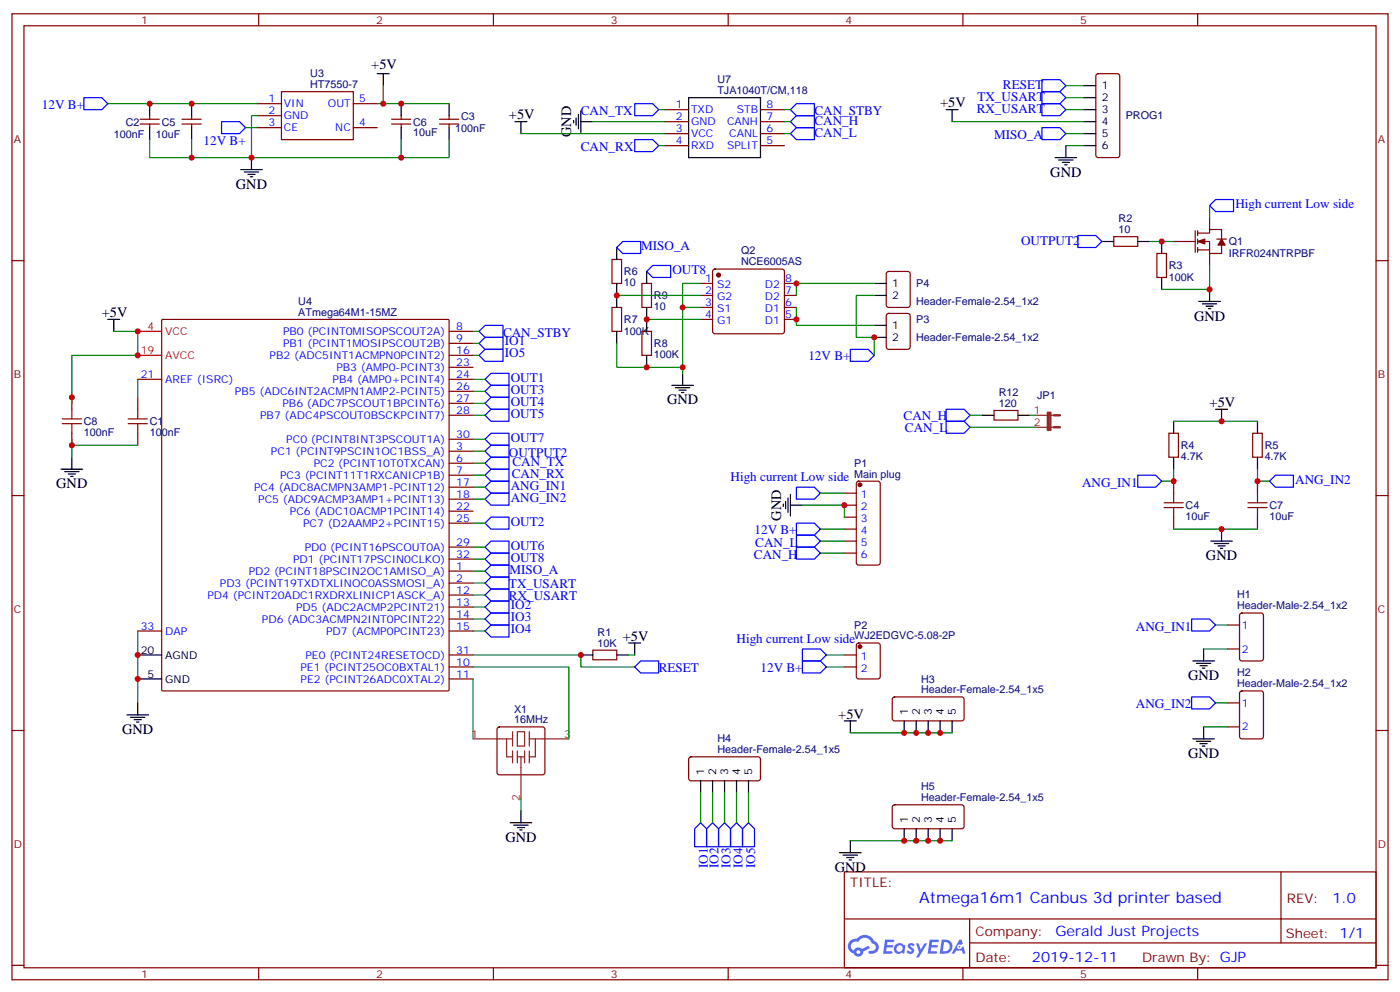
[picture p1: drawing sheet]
<svg xmlns="http://www.w3.org/2000/svg" width="412mm" height="292mm" viewBox="0 0 412 292" stroke-linecap="round" stroke-linejoin="round" font-family="sans-serif">
<g fill="none" stroke="#870000" stroke-width=".35">
<path d="M3.5 4.1h405.4v284.3h-405.4zM7.1 7.6h398.2v277.3h-398.2zM76.2 4.1v3.5M145.3 4.1v3.5M214.5 4.1v3.5M283.6 4.1v3.5M352.8 4.1v3.5M3.5 76.7h3.6M405.3 76.7h3.6M3.5 145.9h3.6M405.3 145.9h3.6M3.5 215h3.6"/>
<path d="M405.3 215h3.6M248.7 256.6h156.6v28.3h-156.6zM377.3 256.7v20.8M248.7 270.5h156.5M285.6 277.5h119.6M285.6 270.5v14.1M3.5 284.2h3.6M76.2 284.9v3.5M145.3 284.9v3.5M214.5 284.9v3.5M283.6 284.9v3.5M352.8 284.9v3.5"/>
<path d="M405.3 284.2h3.6"/>
</g>
<g fill="#5487ff">
<path d="M267.7 277.8a1.22 1.22 0 0 1 1.7 .3l-.4 .6a.47 .47 0 0 0-.3-.4 .47 .47 0 0 0-.5 .1l.1 .3a1.14 1.14 0 0 1 .8 1.7 1.14 1.14 0 0 1-1.9 0l-.2-.2 .5-.5 .7 .4a.29 .29 0 0 0 .3-.2 .29 .29 0 0 0-.2-.4 1.04 1.04 0 0 1-.6-1.7z"/>
<path d="M260.7 276.6h2.4l.3 .2-.2 .5h-1.8l-.1 .9h1.5l.3 .3-.3 .4h-1.6l-.2 1.1 1.7 .1 .2 .3-.2 .3h-2.6z"/>
<path d="M273.8 276.6h2.4l.3 .2-.1 .5h-1.8l-.2 .9h1.6l.3 .3-.4 .4h-1.6l-.1 1.1 1.7 .1 .2 .3-.2 .3h-2.6z"/>
<path d="M282.6 276.6h.7l.3 1.2-.6 .3a.69 .69 0 0 0-1 .3 .69 .69 0 0 0 .4 1 .69 .69 0 0 0 .9-.6l.5-.3 .6 2.2h-.8l-.2-.9h-1.8l-.5 .9h-.8z"/>
<path d="M269.8 277.7h.8l.6 1.8 1.1-1.8h.9l-2.6 4.1h-.8l.9-1.5z"/>
<path d="M277.4 276.6l-.6 4.1h1.3a2.11 2.11 0 0 0 2.5-2.1 2.11 2.11 0 0 0-2.5-2zM278.1 277.3a1.39 1.39 0 0 1 1.7 1.4 1.39 1.39 0 0 1-1.8 1.3h-.3z"/>
<path d="M263.7 278.2a1.54 1.54 0 0 0-.1 2.1 1.54 1.54 0 0 0 2.2 .2l.6 .2 .3-2.3-.2-.2-.4-.1a1.49 1.49 0 0 0-2.4 .1zM264 279.2a.94 .94 0 0 1 1.8 0 .94 .94 0 0 1-1.8 0z"/>
<path d="M250.4 276.9a2.18 2.18 0 0 0 1.1 3.8 1.44 1.44 0 0 0 1.6 .9 1.44 1.44 0 0 0 1.2-1.5l2-1-.5-.7-1.9 .9a1.47 1.47 0 0 0-2.4 .5 1.39 1.39 0 0 1-.7-2 1.39 1.39 0 0 1 2-.4 2.12 2.12 0 0 1 2.2-1.3 2.12 2.12 0 0 1 1.9 1.6 1.14 1.14 0 0 1 1.1 1.5 1.14 1.14 0 0 1-1.7 .7 .43 .43 0 0 0-.5 .3 .43 .43 0 0 0 .4 .5 1.98 1.98 0 0 0 2.5-1.2 1.98 1.98 0 0 0-1.2-2.5 3.1 3.1 0 0 0-5.3-.7l-.9 .1zM252.3 280.2a.55 .55 0 0 1 1.1 0 .55 .55 0 0 1-1.1 0z"/>
<circle cx="282.6" cy="278.7" r=".26"/>
</g>
<g fill="none" stroke="#870000" stroke-width=".35">
<path d="M41.3 36.5h5.6M41.3 35.1h5.6M44.1 34v1.1M44.1 36.5v1.1M53.6 36.5h5.7M53.6 35.1h5.7M56.4 34v1.1M56.4 36.5v1.1M75.8 30.5h7.1M75.8 34h7.1M75.8 37.6h7.1M82.9 27h21.2v14.1h-21.2z"/>
<path d="M104.1 30.5h7M104.1 37.6h7M115.4 36.5h5.6M115.4 35.1h5.6M118.2 34v1.1M118.2 36.5v1.1M129.5 36.5h5.6M129.5 35.1h5.6M132.3 34v1.1M132.3 36.5v1.1M195.8 32.3h7M195.8 35.8h7"/>
<path d="M195.8 39.3h7M224 32.3h7.1M224 35.8h7.1M224 39.3h7.1M323 21.9l.5-.2h5.6l.7 .4v23.6l-.4 .6-5.9 .1-.7-.5v-23.5zM195.8 42.9h7M224 42.9h7.1M180.3 76.4h2.8v7h-2.8zM210.1 79.4l.5-.2h19.8l.5 .2 .2 .5v17.6l-.3 .5-.4 .2h-19.8l-.5-.2-.2-.5v-17.6zM328.1 69.7h7v2.8h-7zM340.8 74.6h2.8v7.1h-2.8zM345.7 71.1h6.4"/>
<path d="M352.1 67.9v6.4M352.8 68.6h3.5v-1h3.5v2.8M352.8 71.1h3.5v3.5h3.5v-2.5M352.8 73.6h3.5M352.8 67.9v1.4M352.8 70.4v1.4M352.8 72.8v1.5M356.3 64v3.6M356.3 74.6v3.5M358.4 70.4h2.8M47.7 94.2l.3-.2h83.9l.3 .2 .1 108.8-.2 .3-84.1 .1-.3-.2zM132.3 97.5h7"/>
<path d="M180.3 90.5h2.8v7h-2.8zM189.1 97.5h2.8v7.1h-2.8zM189.1 83.4h2.8v7.1h-2.8zM206.4 83.4h3.5M206.4 87h3.5M206.4 90.5h3.5M206.4 94h3.5M231.1 83.4h3.5M231.1 87h3.5M231.1 90.5h3.5M231.1 94h3.5M261.3 92.5l.5-.2h5.6l.7 .4v9.4l-.5 .7h-5.8l-.7-.4v-9.4z"/>
<path d="M261.3 80.1l.5-.2h5.6l.7 .4v9.5l-.5 .6-5.8 .1-.7-.5v-9.4zM21.2 116.9v3.6M40.6 111.7h7M40.6 116.9v3.6M132.3 101.1h7M132.3 104.6h7M132.3 111.7h7M132.3 108.1h7M132.3 115.2h7M132.3 118.7h7M21.2 127.5v3.6M40.6 127.5v3.6"/>
<path d="M132.3 129.3h7M132.3 136.3h7M132.3 139.9h7M132.3 122.2h7M132.3 132.8h7M292.8 120.8h7.1v2.8h-7.1zM344.3 127.5h2.8v7.1h-2.8zM369 127.5h2.8v7.1h-2.8zM132.3 143.4h7M132.3 146.9h7M132.3 154h7M132.3 150.5h7"/>
<path d="M248.7 145.2h3.5M248.7 148.7h3.5M248.7 152.2h3.5M248.7 155.8h3.5M248.7 159.3h3.5M252.5 141.8l.4-.2h5.7l.6 .5 .1 23.5-.5 .7h-5.9l-.6-.4-.1-23.6zM345.7 141.6v3.6M345.7 152.2v3.6M370.4 141.6v3.6M370.4 152.2v3.6M132.3 161h7M132.3 164.6h7"/>
<path d="M132.3 168.1h7M132.3 171.6h7M132.3 175.2h7M132.3 178.7h7M248.7 162.8h3.5M40.6 185.7h7M132.3 192.8h7M132.3 196.3h7M132.3 199.8h7M132.3 182.2h7M132.3 185.7h7M174.6 191.4h7.1v2.8h-7.1z"/>
<path d="M248.7 192.8h3.5M248.7 196.3h3.5M252.5 189.5l.4-.2h5.7l.6 .4 .1 9.4-.5 .7h-5.9l-.6-.4-.1-9.4zM361.6 184h3.5M361.6 191h3.5M365.4 180.7l.4-.3h5.7l.6 .5 .1 13-.5 .6-5.9 .1-.6-.5-.1-12.9zM146.6 214.2l.5-.2h12.7l.5 .2 .2 .5v12.7l-.2 .5-.5 .2h-12.7l-.5-.3-.2-.4v-12.7zM263.1 205.3l.4-.2 20.1 .1 .4 .6-.1 6-.6 .4-20-.1-.5-.6v-5.7zM361.6 206.9h3.5M361.6 214h3.5M365.4 203.6l.4-.2h5.7l.6 .4 .1 13-.5 .6-5.9 .1-.6-.5-.1-12.9zM203.1 223l.5-.2h20l.4 .7-.1 5.9-.6 .4h-20l-.5-.7v-5.6z"/>
<path d="M263.1 237.1l.4-.2h20.1l.4 .7-.1 5.9-.6 .4h-20l-.5-.7v-5.6z"/>
</g>
<g fill="none" stroke="#000" stroke-width=".35">
<path d="M44.1 30.5v3.5M44.1 37.6v3.5M56.4 30.5v3.5M56.4 37.6v3.5M111.1 21.7h3.6M112.9 21.7v3.5M118.2 30.5v3.5M118.2 37.6v3.5M132.3 30.5v3.5M132.3 37.6v3.5M151.7 35.8h3.5M153.5 35.8v3.5"/>
<path d="M169 35.5v.7M169.7 34.7v2.2M170.4 33.7v4.2M171.1 35.8h3.5M171.1 32.6v6.4M202.8 28.8h21.2v17.6h-21.2zM278.7 32.3h3.5M280.5 32.3v3.5M319.3 25.2h3.5M319.3 28.8h3.5M319.3 32.3h3.5M319.3 35.8h3.5"/>
<path d="M319.3 39.3h3.5M70.9 49.9h6.4M72 50.6h4.2M73 51.3h2.1M73.7 52h.7M74.1 46.4v3.5M310.8 46.4h6.3M311.9 47.1h4.2M312.9 47.8h2.1M313.6 48.5h.7M314 42.9v3.5M319.3 42.9h3.5"/>
<path d="M181.7 72.8v3.6M190.5 79.9v3.5M324.6 71.1h3.5M335.1 71.1h3.6M342.2 71.1v3.5M31.7 94h3.6M33.5 94v3.5M181.7 83.4v7.1M181.7 97.5v3.6M190.5 90.5v7M257.5 95.8h3.6M257.5 99.3h3.6"/>
<path d="M257.5 83.4h3.6M257.5 87h3.6M342.2 81.7v3.5M353.1 88.7h6.4M354.2 89.4h4.2M355.2 90.1h2.2M356 90.8h.7M356.3 85.2v3.5M190.5 104.6v3.5M197.9 113.4h6.4M199 114.1h4.2M200 114.8h2.1"/>
<path d="M200.7 115.5h.7M201.1 109.9v3.5M18 138.1h6.3M19 138.8h4.3M20.1 139.5h2.1M21.2 134.6v3.5M289.3 122.2h3.5M299.9 122.2h3.5M345.7 124v3.5M345.7 134.6v3.5M358.1 120.5h3.5M359.8 120.5v3.5"/>
<path d="M370.4 124v3.5M370.4 134.6v3.5M20.8 140.2h.7M230.7 148.3v.7M231.4 147.6v2.2M232.1 146.6v4.2M232.8 148.7h3.6M232.8 145.5v6.4M356.7 159.3h6.3M357.7 160h4.2M359.8 155.8v3.5M358.8 160.7h2.1"/>
<path d="M359.5 161.4h.7M40.6 192.8h7M40.6 199.8h7M171.1 192.8h3.5M181.7 192.8h3.5M185.2 189.3h3.5M187 189.3v3.5M351.4 194.6h6.3M352.4 195.3h4.3M353.5 196h2.1M354.2 196.7h.7M354.5 191v3.6"/>
<path d="M37.4 210.4h6.3M38.5 211.1h4.2M39.5 211.8h2.1M40.2 212.5h.7M40.6 206.9v3.5M248.7 212.2h3.5M250.5 212.2v3.5M266.3 212.2v3.5M269.9 212.2v3.5M273.4 212.2v3.5M276.9 212.2v3.5M280.5 212.2v3.5"/>
<path d="M351.4 217.5h6.3M352.4 218.2h4.3M353.5 218.9h2.1M354.2 219.6h.7M354.5 214v3.5M153.5 238.7v3.5M206.4 229.8v3.6M209.9 229.8v3.6M213.4 229.8v3.6M217 229.8v3.6M220.5 229.8v3.6M150.3 242.2h6.3"/>
<path d="M151.3 242.9h4.3M152.4 243.6h2.1M153.1 244.3h.7M247.3 251h6.3M248.4 251.7h4.2M249.4 252.4h2.1M250.1 253.1h.7M250.5 247.5v3.5M266.3 243.9v3.6M269.9 243.9v3.6M273.4 243.9v3.6M276.9 243.9v3.6"/>
<path d="M280.5 243.9v3.6"/>
</g>
<g fill="none" stroke="#8c2424" stroke-width=".35">
<path d="M305.2 122.2h5.2M305.2 125.8h5.2M139.3 217.5h11.7M149.2 217.5v5.3h1.8M151 215.4v4.2M152.4 215.4h2.1v4.2h-2.1zM155.9 215.4v4.2M155.9 217.5h11.7M157.7 217.5v5.3h-1.8M151 221v3.5M152.4 221v3.5M152.4 222.8h2.1"/>
<path d="M153.5 222.8v12.3M154.5 221v3.5M155.9 221v3.5"/>
</g>
<path d="M40.6 97.5h7M40.6 104.6h7" fill="none" stroke="#f00" stroke-width=".35"/>
<g fill="#870000" stroke="#870000" stroke-width=".35">
<path d="M352.8 71.1l2.1-.7v1.4z"/>
<path d="M359.8 70.4l1.1 1.7h-2.1z"/>
<circle cx="211.7" cy="81" r=".53"/>
<circle cx="253.3" cy="190.3" r=".53"/>
<circle cx="253.3" cy="142.7" r=".53"/>
</g>
<g fill="none" stroke="#a10000" stroke-width=".35">
<path d="M18.3 124.7h5.7M18.3 123.3h5.7M21.2 120.5v2.8M21.2 124.7v2.8M37.7 124.7h5.7M37.7 123.3h5.7M40.6 120.5v2.8M40.6 124.7v2.8M342.9 149.4h5.6M342.9 148h5.6M345.7 145.2v2.8M345.7 149.4v2.8"/>
<path d="M367.6 149.4h5.6M367.6 148h5.6M370.4 145.2v2.8M370.4 149.4v2.8"/>
</g>
<path d="M308.7 121.5h.7v5h-.7zM310.4 122.2h1.8M310.4 125.8h1.8" fill="none" stroke="#8c2424" stroke-width=".71"/>
<g fill="none" stroke="#00f" stroke-width=".35">
<path d="M24.7 28.8h5.3l1.7 1.7-1.7 1.8h-5.3zM65.3 35.8h5.3l1.7 1.8-1.7 1.7h-5.3zM187 30.5h5.3l1.7 1.8-1.7 1.7h-5.3zM232.8 39.3l1.8-1.7h5.3v3.5h-5.3zM232.8 35.8l1.8-1.8h5.3v3.6h-5.3zM232.8 32.3l1.8-1.8h5.3v3.5h-5.3zM306.9 37.6h5.3l1.8 1.7-1.8 1.8h-5.3zM306.9 30.5h5.3l1.8 1.8-1.8 1.7h-5.3zM306.9 27h5.3l1.8 1.8-1.8 1.7h-5.3zM306.9 23.5h5.3l1.8 1.7-1.8 1.8h-5.3zM187 41.1h5.3l1.7 1.8-1.7 1.7h-5.3zM183.4 71.1h5.3v3.5h-5.3l-1.7-1.8z"/>
<path d="M190.5 79.9l1.8-1.8h5.3v3.6h-5.3zM317.5 69.3h5.3l1.8 1.8-1.8 1.7h-5.3zM356.3 60.5l1.8-1.8h5.3v3.6h-5.3zM141.1 97.5l1.8-1.7h5.3v3.5h-5.3zM141.1 101.1l1.8-1.8h5.3v3.5h-5.3zM141.1 104.6l1.8-1.8h5.3v3.6h-5.3zM142.9 118.7l1.7-1.8h5.3v3.6h-5.3zM142.9 115.2l1.7-1.8h5.3v3.5h-5.3zM142.9 111.7l1.7-1.8h5.3v3.5h-5.3zM250.5 102.8h5.3l1.7 1.8-1.7 1.8h-5.3zM142.9 132.8l1.7-1.7h5.3v3.5h-5.3zM142.9 139.9l1.7-1.8h5.3v3.5h-5.3z"/>
<path d="M142.9 136.3l1.7-1.7h5.3v3.5h-5.3zM142.9 129.3l1.7-1.8h5.3v3.6h-5.3zM142.9 122.2l1.7-1.7h5.3v3.5h-5.3zM278.7 120.5h5.3l1.8 1.7-1.8 1.8h-5.3zM278.7 124h5.3l1.8 1.8-1.8 1.7h-5.3zM335.1 139.9h5.3l1.8 1.7-1.8 1.8h-5.3zM142.9 154l1.7-1.8h5.3v3.6h-5.3zM142.9 143.4l1.7-1.8h5.3v3.6h-5.3zM142.9 146.9l1.7-1.7h5.3v3.5h-5.3zM234.6 154h5.3l1.8 1.8-1.8 1.7h-5.3zM234.6 143.4h5.3l1.8 1.8-1.8 1.7h-5.3zM234.6 157.5h5.3l1.8 1.8-1.8 1.7h-5.3z"/>
<path d="M373.9 141.6l1.8-1.7h5.3v3.5h-5.3zM142.9 168.1l1.7-1.8h5.3v3.6h-5.3zM142.9 171.6l1.7-1.7h5.3v3.5h-5.3zM142.9 164.6l1.7-1.8h5.3v3.5h-5.3zM142.9 161l1.7-1.7h5.3v3.5h-5.3zM142.9 178.7l1.7-1.8h5.3v3.5h-5.3zM144.6 173.4h5.3v3.5h-5.3l-1.7-1.7zM234.6 161h5.3l1.8 1.8-1.8 1.8h-5.3zM142.9 182.2l1.7-1.8h5.3v3.6h-5.3zM142.9 185.7l1.7-1.7h5.3v3.5h-5.3zM187 196.3l1.7-1.7h5.3v3.5h-5.3zM236.4 191h5.3l1.7 1.8-1.7 1.8h-5.3z"/>
<path d="M236.4 194.6h5.3l1.7 1.7-1.7 1.8h-5.3zM351 182.2h5.3l1.8 1.8-1.8 1.7h-5.3zM351 205.1h5.3l1.8 1.8-1.8 1.8h-5.3zM206.4 242.2l1.7 1.7v5.3h-3.5v-5.3zM209.9 242.2l1.8 1.7v5.3h-3.6v-5.3zM213.4 242.2l1.8 1.7v5.3h-3.5v-5.3zM217 242.2l1.7 1.7v5.3h-3.5v-5.3zM220.5 242.2l1.7 1.7v5.3h-3.5v-5.3z"/>
</g>
<g fill="none" stroke="#008700" stroke-width=".35">
<path d="M31.7 30.5h44.1M72.3 37.6h3.5M75.8 34h-1.7v12.4h44.1v-5.3M112.9 25.2v5.3h-1.8M112.9 30.5h19.4M153.5 39.3h42.3M174.6 35.8h21.2M194 32.3h1.8M231.1 39.3h1.7M231.1 35.8h1.7M231.1 32.3h1.7M280.5 35.8h38.8"/>
<path d="M314 39.3h5.3M314 32.3h5.3M314 28.8h5.3M314 25.2h5.3M44.1 41.1v5.3h12.3M56.4 41.1v5.3h17.7M132.3 41.1v5.3h-14.1M194 42.9h1.8M314 42.9h5.3M338.7 71.1h7M356.3 78.1v7.1h-14.1M356.3 60.5v3.5"/>
<path d="M33.5 97.5h7.1v7.1h-19.4v14.1M139.3 97.5h1.8M181.7 87h24.7M190.5 94h15.9M206.4 90.5h-5.3v19.4M206.4 83.4h-5.3v7.1M234.6 90.5v5.3h22.9M257.5 83.4h-22.9v3.6M257.5 87h-5.3v12.3h5.3v5.3M40.6 111.7v5.2M139.3 111.7h3.6M139.3 115.2h3.6"/>
<path d="M139.3 118.7h3.6M139.3 101.1h1.8M139.3 104.6h1.8M181.7 101.1v7h19.4M21.2 129.3v5.3M21.2 131.1h19.4M139.3 132.8h3.6M139.3 129.3h3.6M139.3 139.9h3.6M139.3 136.3h3.6M139.3 122.2h3.6M285.8 122.2h3.5"/>
<path d="M285.8 125.8h19.4M303.4 122.2h1.8M345.7 138.1v3.5h-3.5M345.7 124h24.7M370.4 138.1v3.5h3.5M139.3 154h3.6M139.3 143.4h3.6M139.3 146.9h3.6M236.4 148.7h12.3v3.5M241.7 155.8h7M241.7 145.2h7M241.7 159.3h7"/>
<path d="M345.7 155.8h24.7M139.3 164.6h3.6M139.3 161h3.6M139.3 168.1h3.6M139.3 175.2h3.6M139.3 171.6h3.6M139.3 178.7h3.6M241.7 162.8h7M40.6 185.7v21.2M139.3 192.8h31.8v3.5h15.9M139.3 196.3h28.3v21.2M139.3 199.8v17.7"/>
<path d="M139.3 182.2h3.6M139.3 185.7h3.6M185.2 192.8h1.8M243.4 192.8h5.3M243.4 196.3h5.3M354.5 191h7.1M358.1 184h3.5M250.5 215.7h30M354.5 214h7.1M358.1 206.9h3.5M153.5 235.1v3.6M206.4 233.4v8.8"/>
<path d="M209.9 233.4v8.8M213.4 233.4v8.8M217 233.4v8.8M220.5 233.4v8.8M250.5 247.5h30"/>
</g>
<g fill="#c00">
<circle cx="21.2" cy="116.9" r=".88"/>
<circle cx="21.2" cy="131.1" r=".88"/>
<circle cx="190.5" cy="94" r=".88"/>
<circle cx="190.5" cy="108.1" r=".88"/>
<circle cx="359.8" cy="124" r=".88"/>
<circle cx="359.8" cy="155.8" r=".88"/>
<circle cx="342.2" cy="71.1" r=".88"/>
<circle cx="171.1" cy="192.8" r=".88"/>
<circle cx="40.6" cy="199.8" r=".88"/>
<circle cx="40.6" cy="192.8" r=".88"/>
<circle cx="40.6" cy="97.5" r=".88"/>
<circle cx="40.6" cy="104.6" r=".88"/>
<circle cx="118.2" cy="46.4" r=".88"/>
<circle cx="118.2" cy="30.5" r=".88"/>
<circle cx="56.4" cy="46.4" r=".88"/>
<circle cx="74.1" cy="46.4" r=".88"/>
<circle cx="56.4" cy="30.5" r=".88"/>
<circle cx="112.9" cy="30.5" r=".88"/>
<circle cx="44.1" cy="30.5" r=".88"/>
<circle cx="356.3" cy="85.2" r=".88"/>
<circle cx="201.1" cy="90.5" r=".88"/>
<circle cx="201.1" cy="108.1" r=".88"/>
<circle cx="181.7" cy="87" r=".88"/>
<circle cx="345.7" cy="141.6" r=".88"/>
<circle cx="370.4" cy="141.6" r=".88"/>
<circle cx="248.7" cy="148.7" r=".88"/>
<circle cx="234.6" cy="83.4" r=".88"/>
<circle cx="234.6" cy="94" r=".88"/>
<circle cx="257.5" cy="99.3" r=".88"/>
<circle cx="266.3" cy="215.7" r=".88"/>
<circle cx="269.9" cy="215.7" r=".88"/>
<circle cx="273.4" cy="215.7" r=".88"/>
<circle cx="276.9" cy="215.7" r=".88"/>
<circle cx="266.3" cy="247.5" r=".88"/>
<circle cx="269.9" cy="247.5" r=".88"/>
<circle cx="273.4" cy="247.5" r=".88"/>
<circle cx="276.9" cy="247.5" r=".88"/>
</g>
<text font-size="4.6" fill="#00f" x="270.8" y="265.7">Atmega16m1 Canbus 3d printer based</text>
<g font-size="4.2">
<text x="109.4" y="20.2">+5V</text>
<text x="149.9" y="35.1">+5V</text>
<text x="276.9" y="31.6">+5V</text>
<text x="168.3" y="40.4" transform="rotate(-90 168.3 40.4)">GND</text>
<text x="309.4" y="52">GND</text>
<text x="69.5" y="55.6">GND</text>
<text x="30" y="93.3">+5V</text>
<text x="351.7" y="94.4">GND</text>
<text x="196.5" y="119.1">GND</text>
<text x="356.3" y="119.8">+5V</text>
<text x="16.6" y="143.7">GND</text>
<text x="230.1" y="153.3" transform="rotate(-90 230.1 153.3)">GND</text>
<text x="355.2" y="164.9">GND</text>
<text x="183.4" y="188.6">+5V</text>
<text x="350" y="200.2">GND</text>
<text x="36" y="216">GND</text>
<text x="246.9" y="211.5">+5V</text>
<text x="350" y="223.1">GND</text>
<text x="148.9" y="247.8">GND</text>
<text x="245.9" y="256.6">GND</text>
</g>
<g font-size="4.2" fill="#00f">
<text x="392.5" y="265.9">1.0</text>
<text x="310.9" y="275.5">Gerald Just Projects</text>
<text x="304" y="283.3">2019-12-11</text>
</g>
<g font-size="3.9" fill="#00f">
<text x="287.9" y="29.6">TX_USART</text>
<text x="295.4" y="26.3">RESET</text>
<text x="12.4" y="32">12V B+</text>
<text x="171.1" y="33.9">CAN_TX</text>
<text x="239.9" y="33.9">CAN_STBY</text>
<text x="287.7" y="33.2">RX_USART</text>
<text x="239.9" y="40.4">CAN_L</text>
<text x="239.9" y="36.8">CAN_H</text>
<text x="292.8" y="41">MISO_A</text>
<text x="60" y="42.6">12V B+</text>
<text x="171.1" y="44.5">CAN_RX</text>
<text x="363.9" y="61.2">High current Low side</text>
<text x="188.9" y="73.7">MISO_A</text>
<text x="300.8" y="72.1">OUTPUT2</text>
<text x="198.1" y="80.8">OUT8</text>
<text x="148.2" y="99.1">CAN_STBY</text>
<text x="148.7" y="101.7">IO1</text>
<text x="148.7" y="105.2">IO5</text>
<text x="238.1" y="106.1">12V B+</text>
<text x="150.5" y="112.5">OUT1</text>
<text x="150.5" y="119.6">OUT4</text>
<text x="150.5" y="116.1">OUT3</text>
<text x="150.5" y="123.1">OUT5</text>
<text x="266.2" y="123.7">CAN_H</text>
<text x="150.5" y="130.2">OUT7</text>
<text x="266.6" y="127.2">CAN_L</text>
<text x="149.9" y="134.4">OUTPUT2</text>
<text x="151" y="137.3">CAN_TX</text>
<text x="150.8" y="140.8">CAN_RX</text>
<text x="215.2" y="141.5">High current Low side</text>
<text x="318.7" y="143.4">ANG_IN1</text>
<text x="381.5" y="142.4">ANG_IN2</text>
<text x="150.5" y="144.1">ANG_IN1</text>
<text x="150.5" y="147.6">ANG_IN2</text>
<text x="150.5" y="154.9">OUT2</text>
<text x="150.5" y="161.9">OUT6</text>
<text x="222.3" y="157.2">12V B+</text>
<text x="222.5" y="161">CAN_L</text>
<text x="150.5" y="165.5">OUT8</text>
<text x="222.1" y="164.5">CAN_H</text>
<text x="149.9" y="173.2">TX_USART</text>
<text x="150" y="169">MISO_A</text>
<text x="149.9" y="176.7">RX_USART</text>
<text x="150.5" y="179.3">IO2</text>
<text x="150.5" y="182.8">IO3</text>
<text x="334.6" y="185.8">ANG_IN1</text>
<text x="150.5" y="186.3">IO4</text>
<text x="217" y="189.1">High current Low side</text>
<text x="194" y="197.9">RESET</text>
<text x="224" y="197.8">12V B+</text>
<text x="334.6" y="208.5">ANG_IN2</text>
<text x="208.5" y="255.6" transform="rotate(-90 208.5 255.6)">IO1</text>
<text x="211.7" y="255.6" transform="rotate(-90 211.7 255.6)">IO2</text>
<text x="215.2" y="255.6" transform="rotate(-90 215.2 255.6)">IO3</text>
<text x="218.7" y="255.6" transform="rotate(-90 218.7 255.6)">IO4</text>
<text x="222.4" y="255.6" transform="rotate(-90 222.4 255.6)">IO5</text>
</g>
<g font-size="3.9" fill="#800">
<text x="250.5" y="261.2">TITLE:</text>
<text x="379.1" y="265.9">REV:</text>
<text x="287.4" y="275.4">Company:</text>
<text x="378.7" y="276">Sheet: 1/1</text>
<text x="287.4" y="283.1">Date:</text>
<text x="336.4" y="283.2">Drawn By: GJP</text>
</g>
<g font-size="3.2" fill="#800">
<text x="41.6" y="7.1">1</text>
<text x="110.8" y="7.1">2</text>
<text x="179.9" y="7.1">3</text>
<text x="249.1" y="7.1">4</text>
<text x="318.2" y="7.1">5</text>
<text x="4.1" y="42.2">A</text>
<text x="405.9" y="42.2">A</text>
<text x="4.1" y="111.3">B</text>
<text x="405.9" y="111.3">B</text>
<text x="4.1" y="180.4">C</text>
<text x="405.9" y="180.4">C</text>
<text x="4.1" y="249.6">D</text>
<text x="405.9" y="249.6">D</text>
<text x="41.6" y="287.9">1</text>
<text x="110.8" y="287.9">2</text>
<text x="179.9" y="287.9">3</text>
<text x="249.1" y="287.9">4</text>
<text x="318.2" y="287.9">5</text>
</g>
<g font-size="3.2" fill="#000080">
<text x="91.4" y="22.8">U3</text>
<text x="91.4" y="25.9">HT7550-7</text>
<text x="211.3" y="27.7">TJA1040T/CM,118</text>
<text x="211.3" y="24.5">U7</text>
<text x="135.8" y="35.3">C3</text>
<text x="331.6" y="35.1">PROG1</text>
<text x="33.5" y="40.6">100nF</text>
<text x="37" y="37">C2</text>
<text x="45.9" y="40.6">10uF</text>
<text x="47.6" y="37">C5</text>
<text x="121.7" y="40">10uF</text>
<text x="121.7" y="37">C6</text>
<text x="134.1" y="38.8">100nF</text>
<text x="329.5" y="65.3">R2</text>
<text x="329.5" y="68.6">10</text>
<text x="218.3" y="74.8">Q2</text>
<text x="361.9" y="75.5">IRFR024NTRPBF</text>
<text x="361.9" y="72.2">Q1</text>
<text x="183.8" y="81">R6</text>
<text x="218.3" y="78.1">NCE6005AS</text>
<text x="344.3" y="82.6">100K</text>
<text x="344.3" y="79.2">R3</text>
<text x="87.9" y="89.9">U4</text>
<text x="183.8" y="84.1">10</text>
<text x="192.6" y="88.1">R9</text>
<text x="269.9" y="89.9">Header-Female-2.54_1x2</text>
<text x="269.9" y="84.6">P4</text>
<text x="87.9" y="93">ATmega64M1-15MZ</text>
<text x="183.8" y="95.1">R7</text>
<text x="192.6" y="91.2">10</text>
<text x="269.9" y="95.2">P3</text>
<text x="183.8" y="98.5">100K</text>
<text x="269.9" y="100.5">Header-Female-2.54_1x2</text>
<text x="192.6" y="105.5">100K</text>
<text x="192.6" y="102.2">R8</text>
<text x="294.2" y="119.8">120</text>
<text x="294.2" y="116.6">R12</text>
<text x="305.5" y="117.3">JP1</text>
<text x="24.7" y="125.2">C8</text>
<text x="44.1" y="125.2">C1</text>
<text x="24.7" y="128.4">100nF</text>
<text x="44.1" y="128.4">100nF</text>
<text x="251.6" y="137.5">P1</text>
<text x="347.8" y="135.3">4.7K</text>
<text x="347.8" y="132.1">R4</text>
<text x="372.5" y="135.3">4.7K</text>
<text x="372.5" y="132.1">R5</text>
<text x="251.6" y="140.6">Main plug</text>
<text x="349.3" y="149.8">C4</text>
<text x="373.9" y="149.8">C7</text>
<text x="349.2" y="152.9">10uF</text>
<text x="373.9" y="152.9">10uF</text>
<text x="364.4" y="179.4">Header-Male-2.54_1x2</text>
<text x="364.4" y="176.1">H1</text>
<text x="251.6" y="185.1">P2</text>
<text x="176" y="190.3">10K</text>
<text x="176.1" y="187.1">R1</text>
<text x="251.6" y="188.2">WJ2EDGVC-5.08-2P</text>
<text x="271.3" y="200.9">H3</text>
<text x="364.4" y="202.3">Header-Male-2.54_1x2</text>
<text x="364.4" y="199.1">H2</text>
<text x="151.4" y="209.7">X1</text>
<text x="271.3" y="204.1">Header-Female-2.54_1x5</text>
<text x="151.4" y="212.9">16MHz</text>
<text x="211.3" y="221.7">Header-Female-2.54_1x5</text>
<text x="211.3" y="218.5">H4</text>
<text x="271.3" y="232.7">H5</text>
<text x="271.3" y="235.8">Header-Female-2.54_1x5</text>
</g>
<g font-size="3.2">
<text x="324.6" y="26.3">1</text>
<text x="324.6" y="29.8">2</text>
<text x="324.6" y="33.3">3</text>
<text x="324.6" y="36.9">4</text>
<text x="324.6" y="40.4">5</text>
<text x="324.6" y="43.9">6</text>
<text x="262.8" y="84.5">1</text>
<text x="262.8" y="88">2</text>
<text x="262.8" y="96.8">1</text>
<text x="262.8" y="100.4">2</text>
<text x="41.5" y="192.4">20</text>
<text x="48.7" y="193.9">AGND</text>
<text x="43.5" y="199.5">5</text>
<text x="48.7" y="200.9">GND</text>
<text x="267.4" y="210.4" transform="rotate(-90 267.4 210.4)">1</text>
<text x="270.9" y="210.4" transform="rotate(-90 270.9 210.4)">2</text>
<text x="274.5" y="210.4" transform="rotate(-90 274.5 210.4)">3</text>
<text x="278" y="210.4" transform="rotate(-90 278 210.4)">4</text>
<text x="281.5" y="210.4" transform="rotate(-90 281.5 210.4)">5</text>
<text x="207.4" y="228.1" transform="rotate(-90 207.4 228.1)">1</text>
<text x="211" y="228.1" transform="rotate(-90 211 228.1)">2</text>
<text x="214.5" y="228.1" transform="rotate(-90 214.5 228.1)">3</text>
<text x="218" y="228.1" transform="rotate(-90 218 228.1)">4</text>
<text x="221.5" y="228.1" transform="rotate(-90 221.5 228.1)">5</text>
<text x="267.4" y="242.2" transform="rotate(-90 267.4 242.2)">1</text>
<text x="270.9" y="242.2" transform="rotate(-90 270.9 242.2)">2</text>
<text x="274.5" y="242.2" transform="rotate(-90 274.5 242.2)">3</text>
<text x="278" y="242.2" transform="rotate(-90 278 242.2)">4</text>
<text x="281.5" y="242.2" transform="rotate(-90 281.5 242.2)">5</text>
</g>
<g font-size="3.2" fill="#00f">
<text x="79.1" y="30.2">1</text>
<text x="79.1" y="33.7">2</text>
<text x="83.6" y="31.6">VIN</text>
<text x="83.6" y="35.1">GND</text>
<text x="96.6" y="31.6">OUT</text>
<text x="105.8" y="30.2">5</text>
<text x="199.1" y="31.9">1</text>
<text x="199.1" y="35.5">2</text>
<text x="203.6" y="33.3">TXD</text>
<text x="217" y="33.3">STB</text>
<text x="225.8" y="35.5">7</text>
<text x="225.8" y="31.9">8</text>
<text x="79.1" y="37.2">3</text>
<text x="83.6" y="38.6">CE</text>
<text x="98.8" y="38.6">NC</text>
<text x="105.8" y="37.2">4</text>
<text x="199.1" y="39">3</text>
<text x="203.6" y="36.9">GND</text>
<text x="203.6" y="40.4">VCC</text>
<text x="214.2" y="36.9">CANH</text>
<text x="214.8" y="40.4">CANL</text>
<text x="225.8" y="39">6</text>
<text x="199.1" y="42.5">4</text>
<text x="203.6" y="43.9">RXD</text>
<text x="214.2" y="43.9">SPLIT</text>
<text x="225.8" y="42.5">5</text>
<text x="207.7" y="83.1">1</text>
<text x="231.2" y="83.1">8</text>
<text x="207.7" y="86.6">2</text>
<text x="211.2" y="84.8">S2</text>
<text x="211.2" y="88.4">G2</text>
<text x="225.3" y="88.4">D2</text>
<text x="225.3" y="84.8">D2</text>
<text x="231.2" y="86.6">7</text>
<text x="207.7" y="90.1">3</text>
<text x="207.7" y="93.7">4</text>
<text x="211.2" y="91.9">S1</text>
<text x="211.2" y="95.4">G1</text>
<text x="225.3" y="95.4">D1</text>
<text x="225.3" y="91.9">D1</text>
<text x="231.2" y="93.7">5</text>
<text x="231.2" y="90.1">6</text>
<text x="83.4" y="98.6">PB0 (PCINT0MISOPSCOUT2A)</text>
<text x="134.4" y="97.2">8</text>
<text x="134.4" y="100.7">9</text>
<text x="79.4" y="105.7">PB2 (ADC5INT1ACMPN0PCINT2)</text>
<text x="83.4" y="102.1">PB1 (PCINT1MOSIPSCOUT2B)</text>
<text x="134.4" y="104.2">16</text>
<text x="134.4" y="107.8">23</text>
<text x="41.5" y="111.3">21</text>
<text x="48.7" y="112.7">AREF (ISRC)</text>
<text x="97.9" y="112.7">PB4 (AMP0+PCINT4)</text>
<text x="99.1" y="109.2">PB3 (AMP0-PCINT3)</text>
<text x="134.4" y="111.3">24</text>
<text x="69.2" y="116.2">PB5 (ADC6INT2ACMPN1AMP2-PCINT5)</text>
<text x="83.2" y="119.8">PB6 (ADC7PSCOUT1BPCINT6)</text>
<text x="134.4" y="114.8">26</text>
<text x="134.4" y="118.4">27</text>
<text x="76.6" y="123.3">PB7 (ADC4PSCOUT0BSCKPCINT7)</text>
<text x="134.4" y="121.9">28</text>
<text x="84.3" y="130.4">PC0 (PCINT8INT3PSCOUT1A)</text>
<text x="134.4" y="128.9">30</text>
<text x="79.8" y="133.9">PC1 (PCINT9PSCIN1OC1BSS_A)</text>
<text x="92.4" y="137.4">PC2 (PCINT10T0TXCAN)</text>
<text x="134.4" y="136">6</text>
<text x="134.4" y="132.5">3</text>
<text x="82.5" y="140.9">PC3 (PCINT11T1RXCANICP1B)</text>
<text x="134.4" y="139.5">7</text>
<text x="134.4" y="143.1">17</text>
<text x="74.8" y="144.5">PC4 (ADC8ACMPN3AMP1-PCINT12)</text>
<text x="76.1" y="148">PC5 (ADC9ACMP3AMP1+PCINT13)</text>
<text x="134.4" y="146.6">18</text>
<text x="253.5" y="146.6">1</text>
<text x="85.4" y="151.5">PC6 (ADC10ACMP1PCINT14)</text>
<text x="89.3" y="155">PC7 (D2AAMP2+PCINT15)</text>
<text x="134.4" y="153.6">25</text>
<text x="134.4" y="150.1">22</text>
<text x="253.5" y="150.1">2</text>
<text x="253.5" y="153.6">3</text>
<text x="134.4" y="160.7">29</text>
<text x="253.5" y="157.2">4</text>
<text x="253.5" y="160.7">5</text>
<text x="86.3" y="165.6">PD1 (PCINT17PSCIN0CLKO)</text>
<text x="89.8" y="162.1">PD0 (PCINT16PSCOUT0A)</text>
<text x="134.4" y="164.2">32</text>
<text x="134.4" y="167.7">1</text>
<text x="253.5" y="164.2">6</text>
<text x="64.8" y="172.7">PD3 (PCINT19TXDTXLINOC0ASSMOSI_A)</text>
<text x="73.3" y="169.2">PD2 (PCINT18PSCIN2OC1AMISO_A)</text>
<text x="134.4" y="171.3">2</text>
<text x="61.1" y="176.2">PD4 (PCINT20ADC1RXDRXLINICP1ASCK_A)</text>
<text x="87.2" y="179.7">PD5 (ADC2ACMP2PCINT21)</text>
<text x="134.4" y="174.8">12</text>
<text x="134.4" y="178.3">13</text>
<text x="41.5" y="185.4">33</text>
<text x="77.1" y="183.3">PD6 (ADC3ACMPN2INT0PCINT22)</text>
<text x="134.4" y="181.9">14</text>
<text x="134.4" y="185.4">15</text>
<text x="365.8" y="185">1</text>
<text x="48.7" y="186.8">DAP</text>
<text x="96" y="186.8">PD7 (ACMP0PCINT23)</text>
<text x="88.5" y="197.4">PE1 (PCINT25OC0BXTAL1)</text>
<text x="90" y="193.9">PE0 (PCINT24RESETOCD)</text>
<text x="134.4" y="192.4">31</text>
<text x="134.4" y="196">10</text>
<text x="253.5" y="194.2">1</text>
<text x="253.5" y="197.7">2</text>
<text x="365.8" y="192.1">2</text>
<text x="88.5" y="200.9">PE2 (PCINT26ADC0XTAL2)</text>
<text x="134.4" y="199.5">11</text>
<text x="365.8" y="208">1</text>
<text x="365.8" y="215">2</text>
</g>
<g font-size="3.2" fill="#f00">
<text x="43.5" y="97.2">4</text>
<text x="48.7" y="98.6">VCC</text>
<text x="41.5" y="104.2">19</text>
<text x="48.7" y="105.7">AVCC</text>
</g>
<g font-size="3.2" fill="#8d2323">
<text x="304.5" y="121.9">1</text>
<text x="304.5" y="125.4">2</text>
<text x="138.7" y="217.1">1</text>
<text x="166.2" y="217.1">3</text>
<text x="153.1" y="235.7" transform="rotate(-90 153.1 235.7)">2</text>
</g>
</svg>
